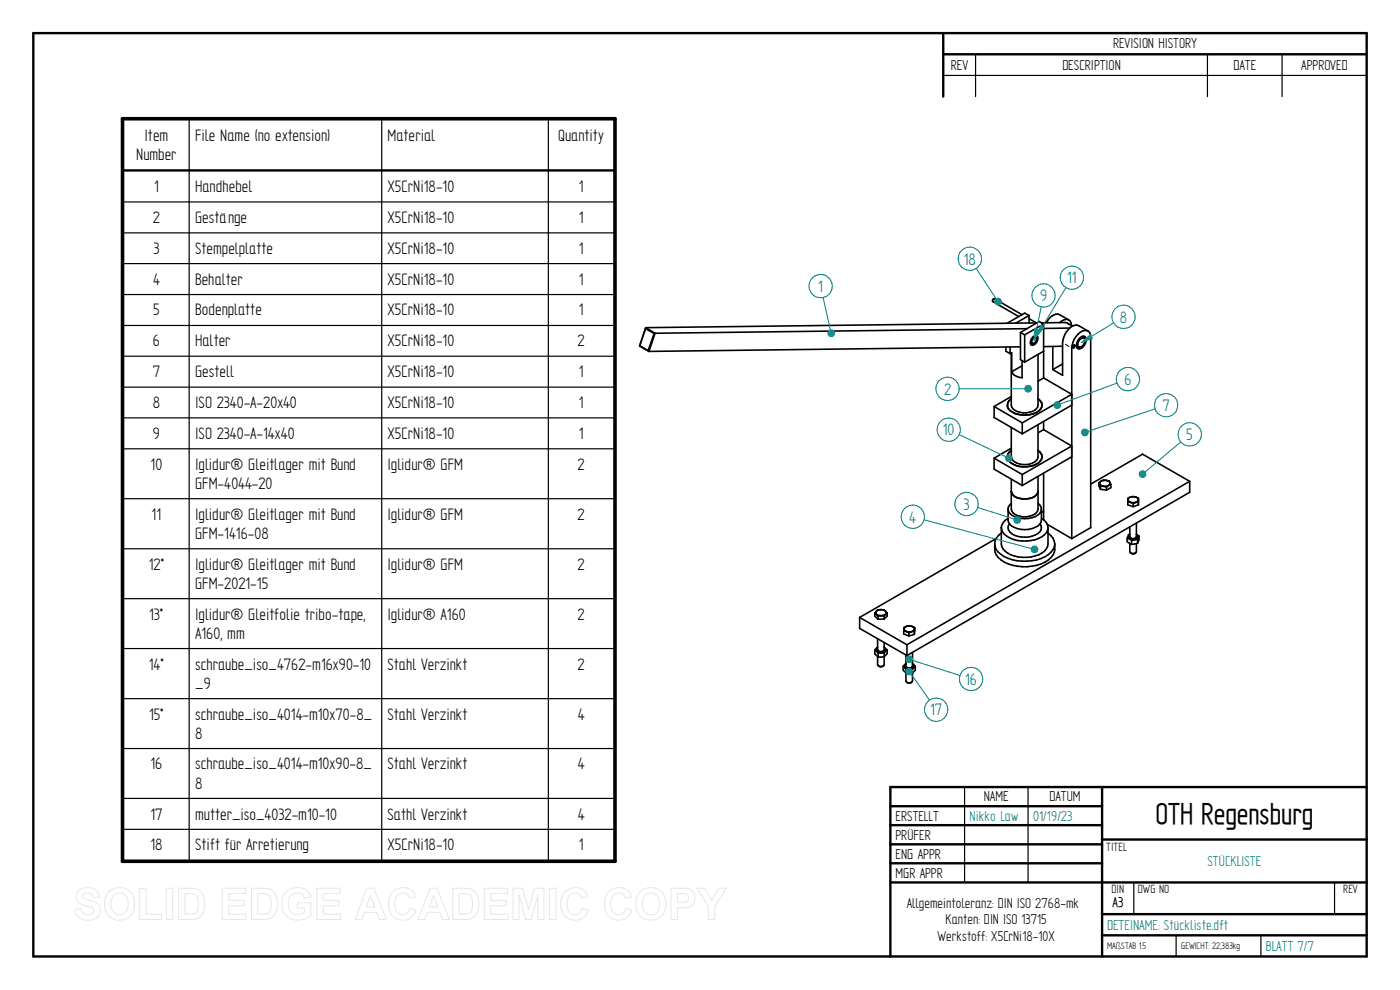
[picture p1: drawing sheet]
<svg xmlns="http://www.w3.org/2000/svg" width="297mm" height="210mm" viewBox="0 0 297 210" stroke-linecap="round" stroke-linejoin="round" font-family="sans-serif">
<g fill="none" stroke="#000" stroke-width=".51">
<path d="M7.1 7h282.8v195.9h-282.8zM200.1 7v13.5M200.1 11.5h89.8M26 36.2h104.5M188.9 171h44.9M188.9 175h44.9M188.9 179.1h44.9M233.8 167v35.9M233.8 178.1h56.1M289.9 167h-101v35.9M188.9 183.1h44.9M188.9 187.2h101"/>
<path d="M233.8 193.9h56.1M233.8 198.4h56.1"/>
</g>
<g fill="none" stroke="#000" stroke-width=".25">
<path d="M200.1 16h89.8M207 11.5v9M256.2 11.5v9M272 11.5v9M40.1 25.2v157.5M81 25.2v157.5M116.3 25.2v157.5M26 42.8h104.5M26 49.4h104.5M26 55.9h104.5M26 62.5h104.5M26 69h104.5"/>
<path d="M26 75.6h104.5M26 82.1h104.5M26 88.6h104.5M26 95.2h104.5M26 105.8h104.5M26 116.4h104.5M26 127h104.5M26 137.6h104.5M26 148.2h104.5M26 158.8h104.5M26 169.4h104.5M26 175.9h104.5"/>
<path d="M204.6 167v20.2M218.1 167v20.2M240.5 187.3v6.6M249.5 198.4v4.5M267.5 198.4v4.5M283.1 187.3v6.6"/>
</g>
<g fill="none" stroke="#000" stroke-width=".34">
<path d="M135.7 73.4l2 1.1M135.7 73.3v.1M135.7 73.3l1.8 1.1M136.9 69.7l-1.2 3.6M136.9 69.7l1.9 1M137 69.5l-1.3 3.9M137 69.5l-.1 .2M137 69.5l2 1.2M137.5 74.4l.2 .1M138.8 70.7l-1.3 3.7M139 70.7l-1.3 3.8M139 70.7h-.2"/>
<path d="M213.4 73.6v.9l.9 .5M214.3 75l.3-.2v4.1M214.3 73.6v1.4M214.5 74.9v11a1.89 1.89 0 0 0 1.9 1.6 3.6 3.6 0 0 0 3.7-1.1l.1-11.2M216.5 73.6l-78.8 .9M216.5 70.5v5.8l.9 .5M216.5 70.5l.9 .5M216.8 66.8l-5.9-3.4a.4 .4 0 0 0-.3 .6l5.5 3.1M216.8 76.5v3.6a2.56 2.56 0 0 1-2.2-1.2M216.8 77.6l-2.2 1.3M217.4 71v5.8M217.9 69.7l-78.9 1"/>
<path d="M218.3 67.6l1.6 .9M218.3 68.4l.2 .1M218.3 66.9l-.9-.5-3.7 2.2M218.3 66.9l-2.8 1.6M218.3 66.9v1.6M218.6 72.9h.6M218.7 72.9h.5M218.7 73l.2 .1M218.7 73.1h.2M219.1 71.5l.6-.3h.3a1.33 1.33 0 0 1-1.2 2 1.19 1.19 0 0 1 .3-1.7zM219.3 71.7l.5-.2a.93 .93 0 0 1-.7 1.4l-.2-.1a.91 .91 0 0 1 .4-1.1zM219.4 72.8l-.5 .3"/>
<path d="M219.6 71.2l.2 .2 .1 .3M219.6 71.2l.3 .5M219.8 71.2l.2 .4-.1 .3M219.8 71.2l.1 .2M220 68.5l-83 1M220.9 68.5l5.2-.1 1.5 .8M221.4 68.7v11.5M221.4 68.7l-.9-.5-4 2.3M221.4 68.7l-4 2.3M221.4 74.5l-4 2.3M223.4 73.5v4.9M224.8 68.5a1.59 1.59 0 0 1 2.2-.4l.3 .9"/>
<path d="M225.4 77.2l-2 1.2M225.4 73.4l-4 .1M226.7 67.9l-1.9-1.1a2.48 2.48 0 0 0-2.9 1.7M226.9 69.6l-5.5 .1M227.7 73.3l.3-.1a.43 .43 0 0 1-.3 .6l-.1-.1zM228.7 70.9a1.86 1.86 0 0 1 2.2-.6l.3 .3 .2 .9v40.4l-4 2.4v-40.5a4.6 4.6 0 0 1 1.3-2.9zM229.1 73.7h-.7M229.2 71.6a.71 .71 0 0 1 .9-.2 .71 .71 0 0 1 .3 .9 1.81 1.81 0 0 1-1.6 1.7 1.35 1.35 0 0 1 .1-2.1zM229.8 71.3l.3 .6M230.1 71.9l-.1-.2a1.27 1.27 0 0 0-1.1 1.9l.2 .1M230.1 71.9a1.5 1.5 0 0 1-1 1.8M230.8 70.2l-1.9-1.1a2.19 2.19 0 0 0-2.6 1.3l-.6 1.1-.3 1.2v6.9l-2-1.2"/>
<path d="M210.9 97.2v2.3l6 3.5M210.9 97.2l6 3.5M210.9 86.2v2.4l6 3.4M210.9 86.2l6 3.5M214.5 95.1l-3.6 2.1M214.5 95.5a1.58 1.58 0 0 0-.8 1.6 1.58 1.58 0 0 0 1.1 1.3 5.3 5.3 0 0 0 5.9-.6 1.44 1.44 0 0 0-.5-2.3M214.5 84.6a1.58 1.58 0 0 0-.8 1.5 1.58 1.58 0 0 0 1.1 1.4 5.3 5.3 0 0 0 5.9-.7 1.44 1.44 0 0 0-.5-2.2M214.5 84.1l-3.6 2.1M216.9 89.7v2.3M220.2 90.1v6.8a2.35 2.35 0 0 1-2.5 1.7 3.3 3.3 0 0 1-3.1-1.3l-.1-6.6M221.4 91.1l-1.2 .7M221.4 91.1l6 3.5-10.5 6.1"/>
<path d="M221.4 80.2l-1.2 .7M221.4 80.2l6 3.5-10.5 6M221.4 89.4v1.7M227.4 96.9l-10.5 6.1M227.4 85.9l-10.5 6.1M211 115.4a3.4 3.4 0 0 0 2.1 3.9 9.6 9.6 0 0 0 9.3-.5 3.3 3.3 0 0 0 1.4-3.4M211.3 114.3l-28.9 16.7M212.4 111.9v3.5a3.3 3.3 0 0 0 2.8 2.5 7.1 7.1 0 0 0 6.4-1l.6-1 .1-.5v-3.5M212.4 113.1a2.57 2.57 0 0 0-.1 4.5 9.6 9.6 0 0 0 10.1 0 3.1 3.1 0 0 0 1.4-2.2M213.9 109.9a2.06 2.06 0 0 0-1.5 1.9 2.06 2.06 0 0 0 1.3 2 7.4 7.4 0 0 0 7.9-.3l.6-1 .1-.6M213.9 108v2.3a2.69 2.69 0 0 0 2.7 2 5 5 0 0 0 4-1.1l.3-.9v-2.3M214.2 111.1a1.39 1.39 0 0 0 .5 2.1 5.2 5.2 0 0 0 5.9-.4 1.29 1.29 0 0 0 0-1.7"/>
<path d="M214.5 104.2a2.27 2.27 0 0 0 2.5 1.6 3.1 3.1 0 0 0 3.1-1.2l.1-.4M214.5 106.8a1.56 1.56 0 0 0-.6 1.6 1.56 1.56 0 0 0 1.3 1.2 5.1 5.1 0 0 0 5.4-.7l.3-.9M216.9 100.7v2.3M220.2 101v7a2.35 2.35 0 0 1-2.5 1.6 3.2 3.2 0 0 1-3.1-1.2l-.1-6.8M220.2 106.8l.7 .8v.4M220.9 109.9a2.37 2.37 0 0 1 1.4 2M221.4 108.5l-.5 .3M221.4 100.4v9.8M222.2 111.3l5.2 3M222.3 113.1a3.1 3.1 0 0 1 1.5 2.3M233.1 102.4a1.73 1.73 0 0 1 2.2-.3l.4 .7M233.1 102.4v.7l.4 .7"/>
<path d="M233.1 102.4l.4 .7M233.4 102.3a1.38 1.38 0 0 1 2.1 .2 1.27 1.27 0 0 1-2.2 0zM233.5 103.1v.7M233.5 103.8l1.2 .2M233.5 103.1l1.2 .2M234.7 103.3v.7M235.2 103l-.5 .3M235.7 102.8v.7l-1 .5M235.7 102.8l-.5 .2M239.1 114.2l1 .5M239.1 114.2v.7l1 .6M239.3 105.7a1.84 1.84 0 0 1 2.2 0v1.4l-1.1 .4-1.1-.4z"/>
<path d="M239.3 106.4l1.1 .4M239.4 105.7a1.38 1.38 0 0 1 2.1 .3 1.27 1.27 0 0 1-2.2 0zM239.7 113.3l-.3 .1-.3 .8M239.7 115.3v1.8a.83 .83 0 0 0 1.4 0v-1.8M239.7 111.8v2.3M239.7 113.4l-.3 .4a1.16 1.16 0 0 0 2 0l-.3-.4 .5 .3M239.7 113.8a.79 .79 0 0 0 1.4 0M239.9 117.3l.3 .2 .7-.2M240.1 114.7v.8M240.4 106.8v.7M241.1 111v3.1M241.3 114.5l-1.2 .2"/>
<path d="M241.3 115.2l-1.2 .3M241.3 114.5v.7M241.5 106.4l-1.1 .4M241.6 113.7l-.3 .8M241.6 113.7v.8l-.3 .7M252.4 102.1v2.3l-60 34.7M252.4 102.1l-10-5.7-11 6.3M252.4 102.1l-60 34.7M182.4 131v2.3l10 5.8M182.4 131l10 5.8M185.6 130v.7l.7 .7M185.6 137.9v.8l.7 .7"/>
<path d="M185.6 130l.7 .7M185.6 137.9l.7 .7M186.1 129.5a1.34 1.34 0 0 1 1.9 .5 1.27 1.27 0 0 1-2.2 0zM186.2 135.5v2.5M186.2 137.2l-.6 .7M186.2 137.4l-.4 .4a1.16 1.16 0 0 0 2.1 0l-.3-.4M186.2 137.8a.79 .79 0 0 0 1.4 0M186.3 130.7h1.3M186.3 130.7v.7M186.3 138.6v.8M187.6 131.3l-1.3 .1M187.6 130.7v.6"/>
<path d="M187.6 136.3v1.7M187.6 138.5v2.5a.83 .83 0 0 1-1.4 0v-1.7M187.6 138.5l-1.3 .1M187.6 137.3l.6 .6M188.2 130v.7l-.6 .6M188.2 137.9v.7l-.6 .7-1.3 .1M188.2 130l-.6 .7M188.2 130a1.58 1.58 0 0 0-2.6 0M188.2 137.9l-.6 .6M191.7 133.8v.7l1.1 .4M191.7 133.8l1.1 .4M191.9 133.2a1.43 1.43 0 0 1 2.1 .2 1.31 1.31 0 0 1-2.2 0z"/>
<path d="M192.2 138.9v2.6M192.4 136.8v2.3M192.8 134.2v.7M193.6 138.4v3.1M194 133.9v.7M194 134.6l-1.2 .3M194 133.9l-1.2 .3M194.1 133.1l-.1 1.5M194.1 133.1l-.1 .8M194.1 133.1a1.93 1.93 0 0 0-2.3 0l-.1 .7M186.4 141.3l.3 .1 .7-.1M191.6 141.4l.6 .6"/>
<path d="M191.6 141.4v.8l.6 .6M192.2 142.8v1.6a.79 .79 0 0 0 1.4 0v-1.6M192.2 140.8l-.6 .6M192.2 140.8l-.3 .5a1.2 1.2 0 0 0 2 0l-.3-.5M192.2 141.3a.79 .79 0 0 0 1.4 0M192.2 142h1.3M192.2 142.8h1.3M192.2 142v.8M192.4 144.7l.3 .2 .7-.2M193.5 142v.8M193.6 140.8l.6 .6M194.2 141.4l-.7 .6"/>
<path d="M194.2 141.4v.8l-.7 .6"/>
</g>
<path d="M226 73l.8 .5M226.4 68.7l.6 .3" fill="none" stroke="#000" stroke-width=".21"/>
<path d="M26 25.2h104.5v157.5h-104.5z" fill="none" stroke="#000" stroke-width=".76"/>
<path d="M174.6 63.1l1.7 7.6" fill="none" stroke="#008080" stroke-width=".21"/>
<circle cx="176.3" cy="70.7" r=".84" fill="#008080"/>
<g fill="none" stroke="#008080" stroke-width=".21">
<path d="M203.5 82.5h14.6"/>
<circle cx="174.1" cy="60.7" r="2.47"/>
</g>
<circle cx="218.1" cy="82.5" r=".83" fill="#008080"/>
<g fill="none" stroke="#008080" stroke-width=".21">
<path d="M207.4 107.7l8.4 2.6"/>
<circle cx="201" cy="82.5" r="2.48"/>
</g>
<circle cx="215.8" cy="110.3" r=".83" fill="#008080"/>
<g fill="none" stroke="#008080" stroke-width=".21">
<path d="M196 110.3l23.5 6.2"/>
<circle cx="205.1" cy="106.9" r="2.46"/>
</g>
<circle cx="219.5" cy="116.5" r=".83" fill="#008080"/>
<g fill="none" stroke="#008080" stroke-width=".21">
<path d="M250.5 93.8l-8.1 6.8"/>
<circle cx="193.7" cy="109.6" r="2.48"/>
</g>
<circle cx="242.4" cy="100.6" r=".81" fill="#008080"/>
<g fill="none" stroke="#008080" stroke-width=".21">
<path d="M237 81.3l-12.7 4.6"/>
<circle cx="252.4" cy="92.2" r="2.49"/>
</g>
<circle cx="224.3" cy="85.9" r=".83" fill="#008080"/>
<g fill="none" stroke="#008080" stroke-width=".21">
<path d="M245.1 86.7l-15 5"/>
<circle cx="239.3" cy="80.4" r="2.49"/>
</g>
<circle cx="230.1" cy="91.7" r=".84" fill="#008080"/>
<g fill="none" stroke="#008080" stroke-width=".21">
<path d="M236.3 68.5l-6.9 4.2"/>
<circle cx="247.4" cy="86" r="2.46"/>
</g>
<path d="M229.4 72.7l1.9-1.7 .4 .8z" fill="#008080"/>
<g fill="none" stroke="#008080" stroke-width=".21">
<path d="M220.9 65.1l-1.5 7.1M229.4 72.7l1.9-1.7 .4 .8z"/>
<circle cx="238.3" cy="67.2" r="2.49"/>
</g>
<path d="M219.5 69.7l.8 .1-.9 2.4z" fill="#008080"/>
<g fill="none" stroke="#008080" stroke-width=".21">
<path d="M219.5 69.7l.8 .1-.9 2.4zM226.1 61l-6.2 10.4"/>
<circle cx="221.4" cy="62.7" r="2.47"/>
</g>
<path d="M220.8 69l.7 .5-1.6 1.9z" fill="#008080"/>
<g fill="none" stroke="#008080" stroke-width=".21">
<path d="M220.8 69l.7 .5-1.6 1.9zM203.5 92.2l10.5 5"/>
<circle cx="227.4" cy="58.9" r="2.46"/>
</g>
<circle cx="214" cy="97.2" r=".83" fill="#008080"/>
<g fill="none" stroke="#008080" stroke-width=".21">
<path d="M192.9 139.9l10.8 3.4"/>
<circle cx="201.3" cy="91.1" r="2.49"/>
</g>
<circle cx="192.9" cy="139.9" r=".83" fill="#008080"/>
<g fill="none" stroke="#008080" stroke-width=".21">
<path d="M192.9 142.5l4.3 6"/>
<circle cx="206" cy="144" r="2.48"/>
</g>
<circle cx="192.9" cy="142.5" r=".83" fill="#008080"/>
<g fill="none" stroke="#008080" stroke-width=".21">
<path d="M207.1 56.9l4.6 7.1"/>
<circle cx="198.6" cy="150.5" r="2.49"/>
</g>
<circle cx="211.7" cy="64" r=".83" fill="#008080"/>
<circle cx="205.8" cy="54.9" r="2.48" fill="none" stroke="#008080" stroke-width=".21"/>
<g fill="none" stroke="#e6e6e6" stroke-width=".21">
<path d="M16.6 189a3.1 3.1 0 0 1 4.1 .2l.4 1.2h-1.3a1.26 1.26 0 0 0-1.1-.9 1.26 1.26 0 0 0-1.3 .6l.2 .4 .8 .3a3.8 3.8 0 0 1 2.6 1.3 2.14 2.14 0 0 1-.2 2.3 2.14 2.14 0 0 1-2.2 .8 2.4 2.4 0 0 1-2.7-2.3l1.3-.1a1.43 1.43 0 0 0 1.2 1.3 1.43 1.43 0 0 0 1.5-1 1.27 1.27 0 0 0-1.3-.8 2.44 2.44 0 0 1-2.4-2.1l.1-.8zM23.1 189.2a3.3 3.3 0 0 1 3.9-.5 3.3 3.3 0 0 1 1.5 3.6 3.2 3.2 0 0 1-3.7 2.9 3.2 3.2 0 0 1-2.6-3.9l.3-1.2zM24 190a1.85 1.85 0 0 1 2.3-.3 1.85 1.85 0 0 1 .9 2 1.85 1.85 0 0 1-.9 2.1 1.85 1.85 0 0 1-2.2-.3 3.2 3.2 0 0 1-.1-3.5zM29.6 188.5h1.4v5.4h3.3v1.2h-4.7zM35.3 188.4h1.3v6.7h-1.3zM37.9 188.4h2.4a2.84 2.84 0 0 1 3.1 3.4 2.79 2.79 0 0 1-3 3.3h-2.5zM39.2 189.6a2.79 2.79 0 0 1 2.5 .5 3.4 3.4 0 0 1-.3 3.6l-.5 .2h-1.7zM47.2 188.4h4.9v1.2h-3.6v1.4h3.3v1.2h-3.3v1.7h3.7v1.2h-5zM53.3 188.4h2.5a2.84 2.84 0 0 1 3.1 3.4 2.79 2.79 0 0 1-3 3.3h-2.6zM54.7 189.6a2.79 2.79 0 0 1 2.5 .5 3.4 3.4 0 0 1-.3 3.6l-.6 .2h-1.6zM60.6 189.3a3.4 3.4 0 0 1 5 .1l.3 .8-1.3 .3a1.82 1.82 0 0 0-2.3-.9 1.82 1.82 0 0 0-1.2 2.1 2.05 2.05 0 0 0 1.1 2.2 2.05 2.05 0 0 0 2.4-.4v-.8h-1.5v-1.2h2.9v2.7a3.9 3.9 0 0 1-5.6-.3 4 4 0 0 1 .2-4.6zM67.2 188.4h4.9v1.2h-3.5v1.4h3.3v1.2h-3.3v1.7h3.7v1.2h-5.1z"/>
<path d="M77.8 188.4h1.5l2.7 6.7h-1.5l-.6-1.6h-2.6l-.5 1.6h-1.5zM78.6 190l.9 2.4h-1.8zM83.3 189.2a2.88 2.88 0 0 1 4.9 1l-1.3 .3a1.6 1.6 0 0 0-1.9-1 1.6 1.6 0 0 0-1.2 1.8 2.26 2.26 0 0 0 1.3 2.7 1.52 1.52 0 0 0 1.9-1.3l1.2 .4a2.98 2.98 0 0 1-3.5 2 2.98 2.98 0 0 1-2.3-3.3l.2-1.5zM91.2 188.4h1.5l2.6 6.7h-1.4l-.6-1.6h-2.6l-.6 1.6h-1.4zM92 190l.9 2.4h-1.8zM96.1 188.4h2.4a2.84 2.84 0 0 1 3.1 3.4 2.79 2.79 0 0 1-3 3.3h-2.5zM97.4 189.6a2.79 2.79 0 0 1 2.5 .5 3.4 3.4 0 0 1-.3 3.6l-.6 .2h-1.6zM102.7 188.4h5v1.2h-3.6v1.4h3.3v1.2h-3.3v1.7h3.7v1.2h-5.1zM108.8 188.4h2.1l1.2 4.6 1.3-4.6h2v6.7h-1.3v-5.3l-1.4 5.3h-1.2l-1.4-5.3v5.3h-1.3zM116.6 188.4h1.3v6.7h-1.3zM119.8 189.2a2.88 2.88 0 0 1 4.9 1l-1.3 .3a1.6 1.6 0 0 0-1.8-1 1.6 1.6 0 0 0-1.3 1.8 2.26 2.26 0 0 0 1.3 2.7 1.52 1.52 0 0 0 1.9-1.3l1.3 .4a2.98 2.98 0 0 1-3.5 2 2.98 2.98 0 0 1-2.3-3.3l.2-1.5zM129.1 189.2a2.88 2.88 0 0 1 4.9 1l-1.3 .3a1.6 1.6 0 0 0-1.9-1 1.6 1.6 0 0 0-1.2 1.8 2.26 2.26 0 0 0 1.3 2.7 1.52 1.52 0 0 0 1.9-1.3l1.2 .4a2.98 2.98 0 0 1-3.5 2 2.98 2.98 0 0 1-2.3-3.3l.2-1.5z"/>
<path d="M135.8 189.2a3.3 3.3 0 0 1 3.9-.5 3.3 3.3 0 0 1 1.5 3.6 3.2 3.2 0 0 1-3.6 2.9 3.2 3.2 0 0 1-2.7-3.9l.3-1.2zM136.8 190a1.85 1.85 0 0 1 2.2-.3 1.85 1.85 0 0 1 .9 2 1.85 1.85 0 0 1-.9 2.1 1.85 1.85 0 0 1-2.2-.3 3.2 3.2 0 0 1 0-3.5zM142.4 188.4h2.1a2.48 2.48 0 0 1 2.7 1 2.12 2.12 0 0 1-.1 2.3 2.12 2.12 0 0 1-2.1 .9h-1.3v2.5h-1.3zM143.7 189.6h.7a1.26 1.26 0 0 1 1.7 .9 1.17 1.17 0 0 1-1.6 .9h-.8zM147.8 188.4h1.6l1.6 2.6 1.5-2.6h1.6l-2.5 3.9v2.8h-1.3v-2.8z"/>
</g>
<text font-size="7.1" x="245.2" y="174.8">OTH Regensburg</text>
<g font-size="4">
<text x="30.6" y="29.9">Item</text>
<text x="41.4" y="29.9">File Name (no extension)</text>
<text x="82.2" y="29.9">Material</text>
<text x="118.4" y="29.9">Quantity</text>
<text x="28.9" y="34">Number</text>
<text x="32.7" y="40.8">1</text>
<text x="41.4" y="40.8">Handhebel</text>
<text x="82.2" y="40.8">X5CrNi18-10</text>
<text x="122.8" y="40.8">1</text>
<text x="32.4" y="47.3">2</text>
<text x="41.4" y="47.3">Gestänge</text>
<text x="82.2" y="47.3">X5CrNi18-10</text>
<text x="122.8" y="47.3">1</text>
<text x="32.6" y="53.8">3</text>
<text x="41.4" y="53.8">Stempelplatte</text>
<text x="82.2" y="53.8">X5CrNi18-10</text>
<text x="122.8" y="53.8">1</text>
<text x="32.5" y="60.4">4</text>
<text x="41.4" y="60.4">Behalter</text>
<text x="82.2" y="60.4">X5CrNi18-10</text>
<text x="122.8" y="60.4">1</text>
<text x="32.5" y="66.9">5</text>
<text x="41.4" y="66.9">Bodenplatte</text>
<text x="82.2" y="66.9">X5CrNi18-10</text>
<text x="122.8" y="66.9">1</text>
<text x="32.4" y="73.5">6</text>
<text x="41.4" y="73.5">Halter</text>
<text x="82.2" y="73.5">X5CrNi18-10</text>
<text x="122.5" y="73.5">2</text>
<text x="32.4" y="80">7</text>
<text x="41.4" y="80">Gestell</text>
<text x="82.2" y="80">X5CrNi18-10</text>
<text x="122.8" y="80">1</text>
<text x="32.4" y="86.6">8</text>
<text x="41.4" y="86.6">ISO 2340-A-20x40</text>
<text x="82.2" y="86.6">X5CrNi18-10</text>
<text x="122.8" y="86.6">1</text>
<text x="32.4" y="93.1">9</text>
<text x="41.4" y="93.1">ISO 2340-A-14x40</text>
<text x="82.2" y="93.1">X5CrNi18-10</text>
<text x="122.8" y="93.1">1</text>
<text x="32" y="99.7">10</text>
<text x="41.4" y="99.7">Iglidur® Gleitlager mit Bund</text>
<text x="82.2" y="99.7">Iglidur® GFM</text>
<text x="122.5" y="99.7">2</text>
<text x="41.4" y="103.7">GFM-4044-20</text>
<text x="32.2" y="110.3">11</text>
<text x="41.4" y="110.3">Iglidur® Gleitlager mit Bund</text>
<text x="82.2" y="110.3">Iglidur® GFM</text>
<text x="122.5" y="110.3">2</text>
<text x="41.4" y="114.3">GFM-1416-08</text>
<text x="31.6" y="120.9">12*</text>
<text x="41.4" y="120.9">Iglidur® Gleitlager mit Bund</text>
<text x="41.4" y="124.9">GFM-2021-15</text>
<text x="82.2" y="120.9">Iglidur® GFM</text>
<text x="122.5" y="120.9">2</text>
<text x="31.7" y="131.4">13*</text>
<text x="41.4" y="131.4">Iglidur® Gleitfolie tribo-tape,</text>
<text x="82.2" y="131.4">Iglidur® A160</text>
<text x="122.5" y="131.4">2</text>
<text x="41.4" y="135.5">A160, mm</text>
<text x="31.6" y="142.1">14*</text>
<text x="41.4" y="142.1">schraube_iso_4762-m16x90-10</text>
<text x="82.2" y="142.1">Stahl Verzinkt</text>
<text x="122.5" y="142.1">2</text>
<text x="41.4" y="146.1">_9</text>
<text x="31.6" y="152.7">15*</text>
<text x="41.4" y="152.7">schraube_iso_4014-m10x70-8_</text>
<text x="82.2" y="152.7">Stahl Verzinkt</text>
<text x="122.6" y="152.7">4</text>
<text x="41.4" y="156.7">8</text>
<text x="31.9" y="163.2">16</text>
<text x="41.4" y="163.2">schraube_iso_4014-m10x90-8_</text>
<text x="41.4" y="167.3">8</text>
<text x="82.2" y="163.2">Stahl Verzinkt</text>
<text x="122.6" y="163.2">4</text>
<text x="31.9" y="173.9">17</text>
<text x="41.4" y="173.9">mutter_iso_4032-m10-10</text>
<text x="82.2" y="173.9">Sathl Verzinkt</text>
<text x="122.6" y="173.9">4</text>
<text x="31.9" y="180.4">18</text>
<text x="41.4" y="180.4">Stift für Arretierung</text>
<text x="82.2" y="180.4">X5CrNi18-10</text>
<text x="122.8" y="180.4">1</text>
</g>
<g font-size="4" fill="#008080">
<text x="204.5" y="56.1">18</text>
<text x="173.6" y="61.9">1</text>
<text x="220.6" y="63.9">9</text>
<text x="226.4" y="60.1">11</text>
<text x="237.6" y="68.5">8</text>
<text x="200.3" y="83.7">2</text>
<text x="238.5" y="81.7">6</text>
<text x="246.6" y="87.2">7</text>
<text x="200" y="92.4">10</text>
<text x="251.7" y="93.4">5</text>
<text x="192.9" y="110.9">4</text>
<text x="204.4" y="108.2">3</text>
<text x="204.8" y="145.3">16</text>
<text x="197.3" y="151.8">17</text>
</g>
<g font-size="3.4">
<text x="236.1" y="10.3">REVISION HISTORY</text>
<text x="201.7" y="14.8">REV</text>
<text x="225.4" y="14.8">DESCRIPTION</text>
<text x="261.7" y="14.8">DATE</text>
<text x="276" y="14.8">APPROVED</text>
<text x="208.7" y="170">NAME</text>
<text x="222.6" y="170">DATUM</text>
<text x="190" y="174.1">ERSTELLT</text>
<text x="190" y="178.1">PRÜFER</text>
<text x="190" y="182.2">ENG APPR</text>
<text x="190" y="186.2">MGR APPR</text>
<text x="192.4" y="192.6">Allgemeintoleranz: DIN ISO 2768-mk</text>
<text x="200.6" y="196">Kanten: DIN ISO 13715</text>
<text x="236" y="192.5">A3</text>
<text x="198.9" y="199.6">Werkstoff: X5CrNi18-10X</text>
</g>
<g font-size="3.4" fill="#008080">
<text x="205.7" y="174.1">Nikko Law</text>
<text x="219.2" y="174.1">01/19/23</text>
<text x="256.2" y="183.7">STÜCKLISTE</text>
<text x="234.9" y="197.2">DETEINAME: Stückliste.dft</text>
<text x="268.6" y="201.7">BLATT 7/7</text>
</g>
<g font-size="2.9">
<text x="234.7" y="180.4">TITEL</text>
<text x="235.8" y="189.5">DIN</text>
<text x="241.4" y="189.5">DWG NO</text>
<text x="285" y="189.5">REV</text>
</g>
<g font-size="2.3">
<text x="234.9" y="201.3">MAßSTAB 1:5</text>
<text x="250.6" y="201.3">GEWICHT: 22,383kg</text>
</g>
</svg>
